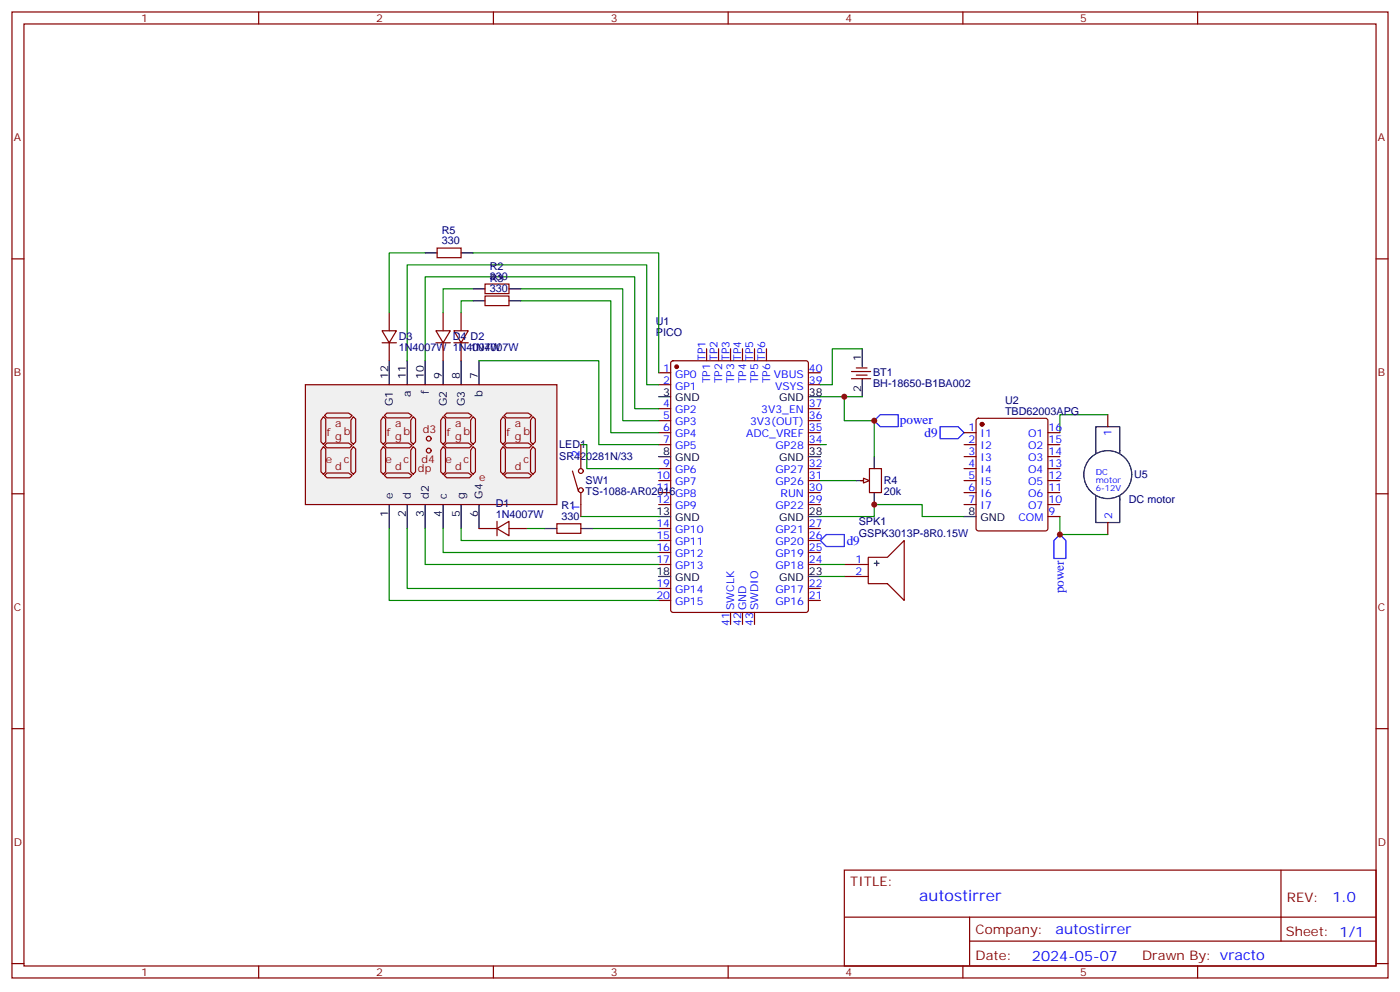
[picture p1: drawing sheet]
<svg xmlns="http://www.w3.org/2000/svg" width="412mm" height="292mm" viewBox="0 0 412 292" stroke-linecap="round" stroke-linejoin="round" font-family="sans-serif">
<g fill="none" stroke="#870000" stroke-width=".35">
<path d="M3.5 3.5h405.4v284.4h-405.4zM7.1 7.1h398.2v277.2h-398.2zM76.2 3.5v3.6M145.3 3.5v3.6M214.5 3.5v3.6M283.6 3.5v3.6M352.8 3.5v3.6M3.5 76.2h3.6M405.3 76.2h3.6M194 109.7h3.6M194 113.2h3.6M197.8 106.4l.5-.2h39.1l.7 .4v73l-.4 .6-39.4 .1-.7-.5v-72.9z"/>
<path d="M208.1 102.7v3.5M211.7 102.7v3.5M215.2 102.7v3.5M218.7 102.7v3.5M222.2 102.7v3.5M225.8 102.7v3.5M238.1 109.7h3.6M238.1 113.2h3.6M194 120.3h3.6M194 123.8h3.6M194 127.4h3.6M194 130.9h3.6"/>
<path d="M194 137.9h3.6M238.1 120.3h3.6M238.1 123.8h3.6M238.1 127.4h3.6M238.1 130.9h3.6M238.1 137.9h3.6M3.5 145.3h3.6M194 141.5h3.6M194 145h3.6M194 148.5h3.6M194 155.6h3.6M194 159.1h3.6"/>
<path d="M238.1 141.5h3.6M238.1 145h3.6M238.1 148.5h3.6M238.1 155.6h3.6M238.1 159.1h3.6M405.3 145.3h3.6M194 162.6h3.6M194 166.2h3.6M194 173.2h3.6M194 176.7h3.6M238.1 162.6h3.6M238.1 166.2h3.6"/>
<path d="M238.1 173.2h3.6M238.1 176.7h3.6M215.2 180.3v3.5M218.7 180.3v3.5M222.2 180.3v3.5M3.5 214.5h3.6M405.3 214.5h3.6M248.7 256.1h156.6v28.2h-156.6zM377.3 256.1v20.9M248.7 270h156.5M285.6 277h119.6M285.6 270v14.1"/>
<path d="M3.5 283.6h3.6M76.2 284.3v3.6M145.3 284.3v3.6M214.5 284.3v3.6M283.6 284.3v3.6M352.8 284.3v3.6M405.3 283.6h3.6"/>
</g>
<circle cx="199.3" cy="107.9" r=".53" fill="#870000" stroke="#870000" stroke-width=".35"/>
<path d="M194 116.8h3.6M238.1 116.8h3.6M194 134.4h3.6M238.1 134.4h3.6M194 152h3.6M238.1 152h3.6M194 169.7h3.6M238.1 169.7h3.6" fill="none" stroke="#000" stroke-width=".35"/>
<path d="M90 113.2h74v35.3h-74z" fill="#f0f0f0" stroke="#870000" stroke-width=".35"/>
<path d="M114.7 106.2v7M119.9 106.2v7M125.2 106.2v7M130.5 106.2v7M135.8 106.2v7M141.1 106.2v7M114.7 148.5v7.1M119.9 148.5v7.1M125.2 148.5v7.1M130.5 148.5v7.1M135.8 148.5v7.1M141.1 148.5v7.1" fill="none" stroke="#000" stroke-width=".35"/>
<g fill="none" stroke="#870000" stroke-width=".35">
<path d="M95.2 122.6l.8 .8v6.7l-.8 .7-.7-.7v-6.4zM95.2 131.5l.8 .7v6.7l-.8 .7-.7-.7v-6.4zM95.6 122.3l.7-.7h6.4l1 .7-.7 .7h-6.7zM95.6 131.1l.7-.7h6.4l1 .7-.7 .7h-6.7zM95.6 139.9l.7-.7h6.4l1 .7-.7 .7h-6.7zM104.1 122.6l.7 .8v6.7l-.7 .7-.7-.7v-6.4zM104.1 131.5l.7 .7v6.7l-.7 .7-.7-.7v-6.4zM112.9 122.6l.7 .8v6.7l-.7 .7-.7-.7v-6.4zM112.9 131.5l.7 .7v6.7l-.7 .7-.7-.7v-6.4zM113.2 122.3l.7-.7h6.4l1.1 .7-.8 .7h-6.7zM113.2 131.1l.7-.7h6.4l1.1 .7-.8 .7h-6.7zM113.2 139.9l.7-.7h6.4l1.1 .7-.8 .7h-6.7z"/>
<path d="M121.7 122.6l.7 .8v6.7l-.7 .7-.7-.7v-6.4zM121.7 131.5l.7 .7v6.7l-.7 .7-.7-.7v-6.4zM130.5 122.6l.7 .8v6.7l-.7 .7-.7-.7v-6.4zM130.5 131.5l.7 .7v6.7l-.7 .7-.7-.7v-6.4zM130.9 122.3l.7-.7h6.3l1.1 .7-.7 .7h-6.7zM130.9 131.1l.7-.7h6.3l1.1 .7-.7 .7h-6.7zM130.9 139.9l.7-.7h6.3l1.1 .7-.7 .7h-6.7zM139.3 122.6l.8 .8v6.7l-.8 .7-.7-.7v-6.4zM139.3 131.5l.8 .7v6.7l-.8 .7-.7-.7v-6.4zM148.2 122.6l.7 .8v6.7l-.7 .7-.7-.7v-6.4zM148.2 131.5l.7 .7v6.7l-.7 .7-.7-.7v-6.4zM148.5 122.3l.7-.7h6.4l1 .7-.7 .7h-6.7z"/>
<path d="M148.5 131.1l.7-.7h6.4l1 .7-.7 .7h-6.7zM148.5 139.9l.7-.7h6.4l1 .7-.7 .7h-6.7zM157 122.6l.7 .8v6.7l-.7 .7-.7-.7v-6.4zM157 131.5l.7 .7v6.7l-.7 .7-.7-.7v-6.4z"/>
</g>
<g fill="#f0f0f0" stroke="#870000" stroke-width=".35">
<circle cx="126.3" cy="129.1" r=".71"/>
<circle cx="126.3" cy="132.6" r=".71"/>
</g>
<g fill="none" stroke="#008700" stroke-width=".35">
<path d="M125.2 74.4h-10.5v17.7M139.3 74.4h54.7v35.3M139.3 88.5h-3.5v3.6M139.3 85h-8.8v7.1M153.5 88.5h26.4v38.9h14.1M153.5 85h29.9v38.8h10.6M119.9 106.2v-28.2h70.6v35.2h3.5M125.2 106.2v-24.7h61.8v38.8h7M141.1 106.2h35.3v24.7h17.6M241.7 116.8h12.3M248.7 116.8v7h8.8v10.6M254 102.7h-8.8v10.5h-3.5"/>
<path d="M171.1 130.9h1.8v7h21.1M241.7 130.9h1.7M326.3 122.1h-14.1v5.3M114.7 155.6v21.1h79.3M119.9 155.6v17.6h74.1M125.2 155.6v10.6h68.8M130.5 155.6v7h63.5M135.8 155.6v3.5h58.2M155.2 155.6h5.3M171.1 152h22.9M174.6 155.6h19.4M241.7 152h15.8v-3.5h14.1v3.5h12.4"/>
<path d="M241.7 141.5h10.5M312.2 152v5.3h14.1M241.7 166.2h7M241.7 169.7h7"/>
</g>
<g fill="none" stroke="#000" stroke-width=".35">
<path d="M125.2 74.4h3.6M135.8 74.4h3.5M139.3 85h3.6M139.3 88.5h3.6M149.9 85h3.6M149.9 88.5h3.6M254 102.7v5.2M254 111.5v5.3M257.5 134.4v3.5M329.8 132.6v-7h-7v8M329.8 132.5v.9M160.5 155.6h3.5"/>
<path d="M171.1 155.6h3.5M252.2 141.5h3.6M257.5 145v3.5M284 152h3.5M322.7 145.8v1.1M322.8 146.8v7h7v-7M329.8 146v1.2M257.5 165.8h1.4M258.2 165.1v1.4"/>
<circle cx="326.3" cy="139.7" r="7.1"/>
</g>
<g fill="none" stroke="#870000" stroke-width=".35">
<path d="M128.8 73h7v2.8h-7zM112.5 97.4h4.3l-2.1 3.5zM114.7 92.1v5.3M128.4 97.4h4.2l-2.1 3.5zM130.5 92.1v5.3M133.7 97.4h4.2l-2.1 3.5zM135.8 92.1v5.3M142.9 83.6h7v2.8h-7zM142.9 87.1h7v2.9h-7zM112.5 100.9h4.3M114.7 100.9v5.3M128.4 100.9h4.2"/>
<path d="M130.5 100.9v5.3M133.7 100.9h4.2M135.8 100.9v5.3M250.8 109.4h5.7M250.8 111.5h5.7M252.2 108.3h3.2M252.2 110.4h3.2M168.6 138.6l1.8 6M171.1 130.9v7M256.1 137.9h3.5v7.1h-3.5zM284 127.4h3.5M284 130.9h3.5"/>
<path d="M284 134.4h3.5M284 137.9h3.5M287.7 123.3l.5-.2h19.8l.6 .5 .1 32-.5 .6-20 .1-.6-.5-.1-32zM308.7 127.4h3.5M308.7 130.9h3.5M308.7 134.4h3.5M308.7 137.9h3.5M326.3 122.1v3.5M141.1 155.6h5.3M146.4 155.6l3.5-2.1v4.2zM146.4 153.5v4.2M149.9 155.6h5.3"/>
<path d="M164 154.2h7.1v2.8h-7.1zM171.1 145v7M253.6 141.5h1.8M284 141.5h3.5M284 145h3.5M284 148.5h3.5M308.7 141.5h3.5M308.7 145h3.5M308.7 148.5h3.5M308.7 152h3.5M326.3 153.8v3.5M248.7 169.7h7.1"/>
<path d="M248.7 166.2h7.1M255.8 164h5.6l4.9-4.9v17.6l-4.9-4.9h-5.6z"/>
<circle cx="171.1" cy="138.6" r=".71"/>
<circle cx="171.1" cy="144.3" r=".71"/>
</g>
<path d="M259.3 122.1h5.3v3.5h-5.3l-1.8-1.8zM276.9 125.6h5.3l1.8 1.8-1.8 1.7h-5.3zM241.7 159.1l1.7-1.8h5.3v3.6h-5.3zM310.4 159.1l1.8-1.8 1.8 1.8v5.3h-3.6z" fill="none" stroke="#00f" stroke-width=".35"/>
<circle cx="289.3" cy="124.9" r=".53" fill="#870000" stroke="#870000" stroke-width=".35"/>
<path d="M254.4 140.8l1.7 .7-1.7 .7z" fill="#f0f0f0" stroke="#870000" stroke-width=".35"/>
<g fill="#c00">
<circle cx="248.7" cy="116.8" r=".88"/>
<circle cx="257.5" cy="123.8" r=".88"/>
<circle cx="312.2" cy="157.3" r=".88"/>
<circle cx="257.5" cy="148.5" r=".88"/>
</g>
<text font-size="4.6" fill="#00f" x="270.8" y="265.1">autostirrer</text>
<g font-size="4.2" fill="#00f">
<text x="392.5" y="265.4">1.0</text>
<text x="310.9" y="274.9">autostirrer</text>
<text x="304" y="282.7">2024-05-07</text>
</g>
<g font-size="3.9" fill="#00f">
<text x="265.1" y="124.8">power</text>
<text x="272.3" y="128.6">d9</text>
<text x="249.4" y="160.3">d9</text>
<text x="313.4" y="174.7" transform="rotate(-90 313.4 174.7)">power</text>
</g>
<g font-size="3.9" fill="#800">
<text x="250.5" y="260.7">TITLE:</text>
<text x="379.1" y="265.4">REV:</text>
<text x="287.4" y="274.9">Company:</text>
<text x="378.7" y="275.5">Sheet: 1/1</text>
<text x="287.4" y="282.6">Date:</text>
<text x="336.4" y="282.7">Drawn By: vracto</text>
</g>
<g font-size="3.2" fill="#800">
<text x="41.6" y="6.5">1</text>
<text x="110.8" y="6.5">2</text>
<text x="179.9" y="6.5">3</text>
<text x="249.1" y="6.5">4</text>
<text x="318.2" y="6.5">5</text>
<text x="4.1" y="41.6">A</text>
<text x="405.9" y="41.6">A</text>
<text x="4.1" y="110.8">B</text>
<text x="405.9" y="110.8">B</text>
<text x="98.8" y="125.6">a</text>
<text x="116.4" y="125.6">a</text>
<text x="134.1" y="125.6">a</text>
<text x="151.7" y="125.6">a</text>
<text x="96.3" y="128.4">f</text>
<text x="98.8" y="129.5">g</text>
<text x="101.2" y="128.1">b</text>
<text x="113.9" y="128.4">f</text>
<text x="116.4" y="129.5">g</text>
<text x="118.9" y="128.1">b</text>
<text x="124.5" y="127.4">d3</text>
<text x="131.6" y="128.4">f</text>
<text x="134.1" y="129.5">g</text>
<text x="136.5" y="128.1">b</text>
<text x="149.2" y="128.4">f</text>
<text x="151.7" y="129.5">g</text>
<text x="154.2" y="128.1">b</text>
<text x="96" y="136.2">e</text>
<text x="101.2" y="136.2">c</text>
<text x="113.6" y="136.2">e</text>
<text x="118.9" y="136.2">c</text>
<text x="124.2" y="136.2">d4</text>
<text x="131.2" y="136.2">e</text>
<text x="136.5" y="136.2">c</text>
<text x="154.2" y="136.2">c</text>
<text x="98.8" y="138.3">d</text>
<text x="116.4" y="138.3">d</text>
<text x="123.1" y="139">dp</text>
<text x="134.1" y="138.3">d</text>
<text x="141.1" y="141.5">e</text>
<text x="151.7" y="138.3">d</text>
<text x="4.1" y="179.9">C</text>
<text x="405.9" y="179.9">C</text>
<text x="4.1" y="249.1">D</text>
<text x="405.9" y="249.1">D</text>
<text x="41.6" y="287.3">1</text>
<text x="110.8" y="287.3">2</text>
<text x="179.9" y="287.3">3</text>
<text x="249.1" y="287.3">4</text>
<text x="318.2" y="287.3">5</text>
</g>
<g font-size="3.2" fill="#000080">
<text x="130.1" y="72">330</text>
<text x="130.1" y="68.8">R5</text>
<text x="144.3" y="82.5">330</text>
<text x="144.3" y="79.4">R2</text>
<text x="144.3" y="82.9">R3</text>
<text x="144.3" y="86.1">330</text>
<text x="193.2" y="95.8">U1</text>
<text x="117.5" y="100.1">D3</text>
<text x="133.3" y="100.1">D4 D2</text>
<text x="193.2" y="99">PICO</text>
<text x="117.5" y="103.4">1N4007W 1N4007W</text>
<text x="138.6" y="103.4">1N4007W</text>
<text x="257.2" y="110.6">BT1</text>
<text x="257.2" y="114">BH-18650-B1BA002</text>
<text x="296" y="118.9">U2</text>
<text x="296" y="122.1">TBD62003APG</text>
<text x="164.7" y="132">LED1</text>
<text x="164.7" y="135.4">SR420281N/33</text>
<text x="172.5" y="142.5">SW1</text>
<text x="260.3" y="142.5">R4</text>
<text x="334.1" y="140.8">U5</text>
<text x="146.1" y="149.1">D1</text>
<text x="165.4" y="149.9">R1</text>
<text x="172.5" y="145.7">TS-1088-AR02016GP8</text>
<text x="260.3" y="145.7">20k</text>
<text x="332.5" y="148.1">DC motor</text>
<text x="146.1" y="152.4">1N4007W</text>
<text x="165.4" y="153.1">330</text>
<text x="253" y="154.7">SPK1</text>
<text x="253" y="158">GSPK3013P-8R0.15W</text>
</g>
<g font-size="3.2" fill="#00f">
<text x="207.8" y="106.2" transform="rotate(-90 207.8 106.2)">TP1</text>
<text x="211.3" y="106.2" transform="rotate(-90 211.3 106.2)">TP2</text>
<text x="214.8" y="106.2" transform="rotate(-90 214.8 106.2)">TP3</text>
<text x="218.4" y="106.2" transform="rotate(-90 218.4 106.2)">TP4</text>
<text x="221.9" y="106.2" transform="rotate(-90 221.9 106.2)">TP5</text>
<text x="225.4" y="106.2" transform="rotate(-90 225.4 106.2)">TP6</text>
<text x="195.4" y="109.4">1</text>
<text x="195.4" y="112.9">2</text>
<text x="198.9" y="111.1">GP0</text>
<text x="209.2" y="112.8" transform="rotate(-90 209.2 112.8)">TP1</text>
<text x="212.7" y="112.8" transform="rotate(-90 212.7 112.8)">TP2</text>
<text x="216.3" y="112.8" transform="rotate(-90 216.3 112.8)">TP3</text>
<text x="219.8" y="112.8" transform="rotate(-90 219.8 112.8)">TP4</text>
<text x="223.3" y="112.8" transform="rotate(-90 223.3 112.8)">TP5</text>
<text x="226.8" y="112.8" transform="rotate(-90 226.8 112.8)">TP6</text>
<text x="228" y="111.1">VBUS</text>
<text x="238.3" y="112.9">39</text>
<text x="238.3" y="109.4">40</text>
<text x="195.4" y="119.9">4</text>
<text x="198.9" y="114.7">GP1</text>
<text x="228.4" y="114.7">VSYS</text>
<text x="238.3" y="119.9">37</text>
<text x="195.4" y="123.5">5</text>
<text x="198.9" y="121.7">GP2</text>
<text x="198.9" y="125.2">GP3</text>
<text x="221" y="125.2">3V3(OUT)</text>
<text x="224.2" y="121.7">3V3_EN</text>
<text x="238.3" y="123.5">36</text>
<text x="195.4" y="127">6</text>
<text x="195.4" y="130.5">7</text>
<text x="198.9" y="128.8">GP4</text>
<text x="219.8" y="128.8">ADC_VREF</text>
<text x="238.3" y="130.5">34</text>
<text x="238.3" y="127">35</text>
<text x="285.3" y="127">1</text>
<text x="285.3" y="130.5">2</text>
<text x="288.8" y="128.8">I1</text>
<text x="302.9" y="128.8">O1</text>
<text x="308.9" y="130.5">15</text>
<text x="308.9" y="127">16</text>
<text x="327.4" y="128.3" transform="rotate(-90 327.4 128.3)">1</text>
<text x="170.7" y="134.4" transform="rotate(-90 170.7 134.4)">2</text>
<text x="195.4" y="137.6">9</text>
<text x="198.9" y="132.3">GP5</text>
<text x="228.4" y="132.3">GP28</text>
<text x="238.3" y="137.6">32</text>
<text x="285.3" y="134.1">3</text>
<text x="285.3" y="137.6">4</text>
<text x="288.8" y="132.3">I2</text>
<text x="288.8" y="135.8">I3</text>
<text x="302.9" y="135.8">O3</text>
<text x="302.9" y="132.3">O2</text>
<text x="308.9" y="137.6">13</text>
<text x="308.9" y="134.1">14</text>
<text x="193.3" y="141.1">10</text>
<text x="198.9" y="139.3">GP6</text>
<text x="198.9" y="142.9">GP7</text>
<text x="228.4" y="142.9">GP26</text>
<text x="228.4" y="139.3">GP27</text>
<text x="238.3" y="141.1">31</text>
<text x="285.3" y="141.1">5</text>
<text x="288.8" y="139.3">I4</text>
<text x="288.8" y="142.9">I5</text>
<text x="302.9" y="142.9">O5</text>
<text x="302.9" y="139.3">O4</text>
<text x="308.9" y="141.1">12</text>
<text x="193.3" y="144.6">11</text>
<text x="193.3" y="148.2">12</text>
<text x="198.9" y="149.9">GP9</text>
<text x="228.4" y="149.9">GP22</text>
<text x="229.9" y="146.4">RUN</text>
<text x="238.3" y="148.2">29</text>
<text x="238.3" y="144.6">30</text>
<text x="285.3" y="144.6">6</text>
<text x="285.3" y="148.2">7</text>
<text x="288.8" y="146.4">I6</text>
<text x="288.8" y="149.9">I7</text>
<text x="302.9" y="149.9">O7</text>
<text x="302.9" y="146.4">O6</text>
<text x="308.9" y="148.2">10</text>
<text x="308.9" y="144.6">11</text>
<text x="170.7" y="150.5" transform="rotate(-90 170.7 150.5)">1</text>
<text x="193.3" y="155.2">14</text>
<text x="238.3" y="155.2">27</text>
<text x="300" y="153.5">COM</text>
<text x="308.9" y="151.7">9</text>
<text x="327.6" y="152.6" transform="rotate(-90 327.6 152.6)">2</text>
<text x="193.3" y="158.7">15</text>
<text x="198.9" y="157">GP10</text>
<text x="198.9" y="160.5">GP11</text>
<text x="228.4" y="160.5">GP20</text>
<text x="228.4" y="157">GP21</text>
<text x="238.3" y="158.7">26</text>
<text x="193.3" y="162.3">16</text>
<text x="193.3" y="165.8">17</text>
<text x="198.9" y="164">GP12</text>
<text x="198.9" y="167.6">GP13</text>
<text x="228.4" y="167.6">GP18</text>
<text x="228.4" y="164">GP19</text>
<text x="238.3" y="165.8">24</text>
<text x="238.3" y="162.3">25</text>
<text x="252" y="165.8">1</text>
<text x="193.3" y="172.9">19</text>
<text x="238.3" y="172.9">22</text>
<text x="252" y="169.3">2</text>
<text x="193.3" y="176.4">20</text>
<text x="198.9" y="174.6">GP14</text>
<text x="198.9" y="178.2">GP15</text>
<text x="216.3" y="179.6" transform="rotate(-90 216.3 179.6)">SWCLK</text>
<text x="219.8" y="179.6" transform="rotate(-90 219.8 179.6)">GND</text>
<text x="223.3" y="179.6" transform="rotate(-90 223.3 179.6)">SWDIO</text>
<text x="228.4" y="178.2">GP16</text>
<text x="228.4" y="174.6">GP17</text>
<text x="238.3" y="176.4">21</text>
<text x="214.8" y="184.3" transform="rotate(-90 214.8 184.3)">41</text>
<text x="218.4" y="184.3" transform="rotate(-90 218.4 184.3)">42</text>
<text x="221.9" y="184.3" transform="rotate(-90 221.9 184.3)">43</text>
</g>
<g font-size="3.2">
<text x="253.6" y="106.2" transform="rotate(-90 253.6 106.2)">1</text>
<text x="114.3" y="111.5" transform="rotate(-90 114.3 111.5)">12</text>
<text x="119.6" y="111.5" transform="rotate(-90 119.6 111.5)">11</text>
<text x="124.9" y="111.5" transform="rotate(-90 124.9 111.5)">10</text>
<text x="130.2" y="111.5" transform="rotate(-90 130.2 111.5)">9</text>
<text x="135.5" y="111.5" transform="rotate(-90 135.5 111.5)">8</text>
<text x="140.8" y="111.5" transform="rotate(-90 140.8 111.5)">7</text>
<text x="115.7" y="119.5" transform="rotate(-90 115.7 119.5)">G1</text>
<text x="121" y="116.9" transform="rotate(-90 121 116.9)">a</text>
<text x="126.3" y="116.1" transform="rotate(-90 126.3 116.1)">f</text>
<text x="131.6" y="119.5" transform="rotate(-90 131.6 119.5)">G2</text>
<text x="136.9" y="119.5" transform="rotate(-90 136.9 119.5)">G3</text>
<text x="142.2" y="117" transform="rotate(-90 142.2 117)">b</text>
<text x="195.4" y="116.4">3</text>
<text x="198.9" y="118.2">GND</text>
<text x="229.5" y="118.2">GND</text>
<text x="238.3" y="116.4">38</text>
<text x="253.6" y="115.3" transform="rotate(-90 253.6 115.3)">2</text>
<text x="195.4" y="134.1">8</text>
<text x="198.9" y="135.8">GND</text>
<text x="229.5" y="135.8">GND</text>
<text x="238.3" y="134.1">33</text>
<text x="115.7" y="146.8" transform="rotate(-90 115.7 146.8)">e</text>
<text x="121" y="146.8" transform="rotate(-90 121 146.8)">d</text>
<text x="126.3" y="146.8" transform="rotate(-90 126.3 146.8)">d2</text>
<text x="131.6" y="146.8" transform="rotate(-90 131.6 146.8)">c</text>
<text x="136.9" y="146.8" transform="rotate(-90 136.9 146.8)">g</text>
<text x="142.2" y="146.8" transform="rotate(-90 142.2 146.8)">G4</text>
<text x="114.3" y="152.3" transform="rotate(-90 114.3 152.3)">1</text>
<text x="119.6" y="152.3" transform="rotate(-90 119.6 152.3)">2</text>
<text x="124.9" y="152.3" transform="rotate(-90 124.9 152.3)">3</text>
<text x="130.2" y="152.3" transform="rotate(-90 130.2 152.3)">4</text>
<text x="135.5" y="152.3" transform="rotate(-90 135.5 152.3)">5</text>
<text x="140.8" y="152.3" transform="rotate(-90 140.8 152.3)">6</text>
<text x="193.3" y="151.7">13</text>
<text x="198.9" y="153.5">GND</text>
<text x="229.5" y="153.5">GND</text>
<text x="238.3" y="151.7">28</text>
<text x="285.3" y="151.7">8</text>
<text x="288.8" y="153.5">GND</text>
<text x="193.3" y="169.3">18</text>
<text x="198.9" y="171.1">GND</text>
<text x="229.5" y="171.1">GND</text>
<text x="238.3" y="169.3">23</text>
</g>
<g font-size="2.5" fill="#00f">
<text x="322.8" y="139.7">DC</text>
<text x="322.8" y="142.2">motor</text>
<text x="322.8" y="144.6">6-12V</text>
</g>
</svg>
